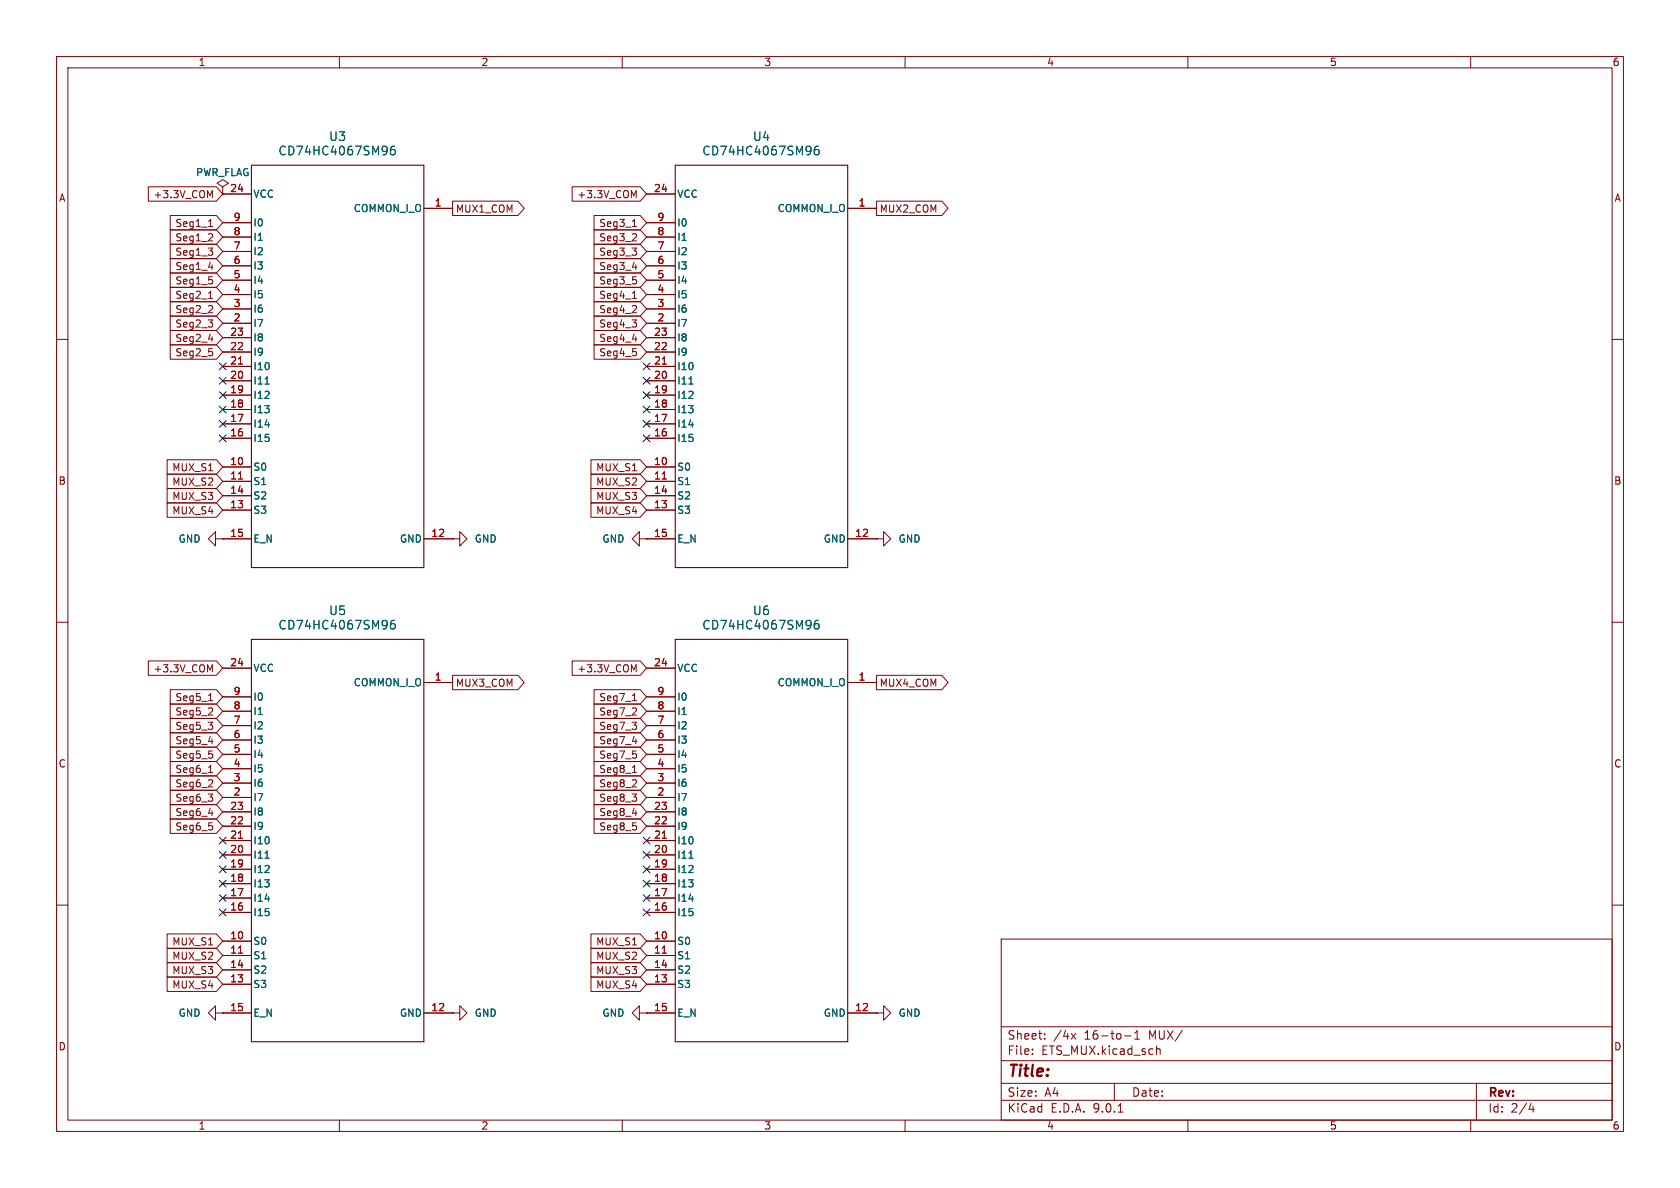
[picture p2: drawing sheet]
<svg xmlns="http://www.w3.org/2000/svg" width="297mm" height="210mm" viewBox="0 0 297 210" stroke-linecap="round" stroke-linejoin="round" font-family="sans-serif">
<g fill="none" stroke="#840000" stroke-width=".18">
<path d="M10 10h277v190h-277zM12 12h273v186h-273zM60 10v2M110 10v2M160 10v2M210 10v2M260 10v2M26.2 33h12.1l1.1 1.3-1.1 1.3h-12.1zM30.1 38.1h8.2l1.1 1.3-1.1 1.2h-8.2zM37.1 34.6l.4-.9v1.3M39.4 33l1-.6-1-.6-1 .6 1 .6v1.3M39.4 34.3h.1"/>
<path d="M39.4 34.3h5M39.4 39.4h5M74.9 36.8h5.1M80 35.6h11.6l1.1 1.2-1.1 1.3h-11.6zM101.2 33h12l1.1 1.3-1.1 1.3h-12zM105 38.1h8.2l1.1 1.3-1.1 1.2h-8.2zM112 34.6l.5-.9v1.3M114.3 34.3h5.1M114.3 39.4h5.1M149.9 36.8h5M154.9 35.6h11.6l1.1 1.2-1.1 1.3h-11.6zM30.1 48.3h8.2l1.1 1.2-1.1 1.3h-8.2z"/>
<path d="M30.1 43.2h8.2l1.1 1.3-1.1 1.2h-8.2zM30.1 53.3h8.2l1.1 1.3-1.1 1.3h-8.2zM30.1 40.6h8.2l1.1 1.3-1.1 1.3h-8.2zM30.1 50.8h8.2l1.1 1.3-1.1 1.2h-8.2zM30.1 58.4h8.2l1.1 1.3-1.1 1.3h-8.2zM30.1 55.9h8.2l1.1 1.3-1.1 1.2h-8.2zM30.1 45.7h8.2l1.1 1.3-1.1 1.3h-8.2zM36.8 56.6h.8l-.4 .4M36.8 43.9h.8l-.4 .4M36.9 52.7h.7M36.9 59.9h.8M36.9 40h.7"/>
<path d="M36.9 47.2h.8M37.5 54.1l.1 .2-.1 .3-.7 .7h.8M37.5 41.4l.1 .2-.1 .3-.7 .7h.8M37.5 57.2v.5M37.5 49.5v.6M37.5 44.5v.5M39.4 41.9h5M39.4 44.5h5M39.4 47h5M39.4 49.5h5M39.4 52.1h5M39.4 54.6h5"/>
<path d="M39.4 57.2h5M39.4 59.7h5M105 45.7h8.2l1.1 1.3-1.1 1.3h-8.2zM105 40.6h8.2l1.1 1.3-1.1 1.3h-8.2zM105 48.3h8.2l1.1 1.2-1.1 1.3h-8.2zM105 43.2h8.2l1.1 1.3-1.1 1.2h-8.2zM105 55.9h8.2l1.1 1.3-1.1 1.2h-8.2zM105 58.4h8.2l1.1 1.3-1.1 1.3h-8.2zM105 50.8h8.2l1.1 1.3-1.1 1.2h-8.2zM105 53.3h8.2l1.1 1.3-1.1 1.3h-8.2zM111.7 43.9h.8l-.4 .4M111.7 56.6h.8l-.4 .4"/>
<path d="M111.8 52.7h.7M111.8 40h.7M111.8 47.2h.8M111.8 59.9h.8M112.4 41.4l.1 .2v.3l-.8 .7h.8M112.4 54.1l.1 .2v.3l-.8 .7h.8M112.5 44.5v.5M112.5 49.5v.6M112.5 57.2v.5M114.3 41.9h5.1M114.3 44.5h5.1M114.3 47h5.1"/>
<path d="M114.3 49.5h5.1M114.3 52.1h5.1M114.3 54.6h5.1M114.3 57.2h5.1M114.3 59.7h5.1M10 60h2M30.1 61h8.2l1.1 1.2-1.1 1.3h-8.2zM37.5 62.2l.1 .2-.1 .4M39.4 62.2h5M39.4 64.8h5M39.4 67.3h5M39.4 69.9h5"/>
<path d="M39.4 72.4h5M39.4 74.9h5M39.4 77.5h5M105 61h8.2l1.1 1.2-1.1 1.3h-8.2zM112.5 62.2v.6M114.3 62.2h5.1M114.3 64.8h5.1M114.3 67.3h5.1M114.3 69.9h5.1M114.3 72.4h5.1M114.3 74.9h5.1M114.3 77.5h5.1"/>
<path d="M285 60h2M29.5 81.3h8.8l1.1 1.3-1.1 1.2h-8.8zM29.5 86.4h8.8l1.1 1.2-1.1 1.3h-8.8zM29.5 83.8h8.8l1.1 1.3-1.1 1.3h-8.8zM29.5 88.9h8.8l1.1 1.3-1.1 1.2h-8.8zM38.1 95.3v-1.3l-1.3 1.3 1.3 1.2v-1.2h1.3M39.4 95.3h.1M39.4 82.6h5M39.4 85.1h5M39.4 87.6h5M39.4 90.2h5M39.4 95.3h5"/>
<path d="M74.9 95.3h5.1M80 95.3h1.3v-1.3l1.2 1.3-1.2 1.2v-1.2M80 95.3h.1M104.5 81.3h8.7l1.1 1.3-1.1 1.2h-8.7zM104.5 88.9h8.7l1.1 1.3-1.1 1.2h-8.7zM104.5 83.8h8.7l1.1 1.3-1.1 1.3h-8.7zM104.5 86.4h8.7l1.1 1.2-1.1 1.3h-8.7zM113 95.3v-1.3l-1.2 1.3 1.2 1.2v-1.2h1.3M114.3 95.3h.1M114.3 82.6h5.1M114.3 85.1h5.1M114.3 87.6h5.1"/>
<path d="M114.3 90.2h5.1M114.3 95.3h5.1M149.9 95.3h5M154.9 95.3h1.3v-1.3l1.3 1.3-1.3 1.2v-1.2M154.9 95.3h.1M10 110h2M26.2 116.8h12.1l1.1 1.3-1.1 1.3h-12.1zM37.1 118.4l.4-.9v1.3M39.4 118.1h5M80 119.4h11.6l1.1 1.3-1.1 1.2h-11.6zM101.2 116.8h12l1.1 1.3-1.1 1.3h-12zM112 118.4l.5-.9v1.3"/>
<path d="M114.3 118.1h5.1M154.9 119.4h11.6l1.1 1.3-1.1 1.2h-11.6zM285 110h2M30.1 139.7h8.2l1.1 1.3-1.1 1.2h-8.2zM30.1 137.2h8.2l1.1 1.2-1.1 1.3h-8.2zM30.1 134.6h8.2l1.1 1.3-1.1 1.3h-8.2zM30.1 132.1h8.2l1.1 1.3-1.1 1.2h-8.2zM30.1 121.9h8.2l1.1 1.3-1.1 1.3h-8.2zM30.1 129.5h8.2l1.1 1.3-1.1 1.3h-8.2zM30.1 124.5h8.2l1.1 1.2-1.1 1.3h-8.2zM30.1 127h8.2l1.1 1.3-1.1 1.2h-8.2zM36.8 127.7h.8l-.4 .5"/>
<path d="M36.9 136.6h.7M36.9 131.1h.8M36.9 123.9h.7M37.5 137.9l.1 .2-.1 .3-.7 .7h.8M37.5 125.2l.1 .2-.1 .3-.7 .7h.8M37.5 128.3v.5M37.5 133.4v.5M39.4 123.2h5M39.4 125.7h5M39.4 128.3h5M39.4 130.8h5M39.4 133.4h5"/>
<path d="M39.4 135.9h5M39.4 138.4h5M74.9 120.7h5.1M105 137.2h8.2l1.1 1.2-1.1 1.3h-8.2zM105 134.6h8.2l1.1 1.3-1.1 1.3h-8.2zM105 139.7h8.2l1.1 1.3-1.1 1.2h-8.2zM105 129.5h8.2l1.1 1.3-1.1 1.3h-8.2zM105 127h8.2l1.1 1.3-1.1 1.2h-8.2zM105 132.1h8.2l1.1 1.3-1.1 1.2h-8.2zM105 124.5h8.2l1.1 1.2-1.1 1.3h-8.2zM105 121.9h8.2l1.1 1.3-1.1 1.3h-8.2zM111.7 127.7h.8l-.4 .5"/>
<path d="M111.8 136.6h.7M111.8 131.1h.8M111.8 123.9h.7M112.4 137.9l.1 .2v.3l-.8 .7h.8M112.4 125.2l.1 .2v.3l-.8 .7h.8M112.5 128.3v.5M112.5 133.4v.5M114.3 123.2h5.1M114.3 125.7h5.1M114.3 128.3h5.1M114.3 130.8h5.1M114.3 133.4h5.1"/>
<path d="M114.3 135.9h5.1M114.3 138.4h5.1M149.9 120.7h5M30.1 142.2h8.2l1.1 1.3-1.1 1.3h-8.2zM30.1 144.8h8.2l1.1 1.3-1.1 1.2h-8.2zM36.8 140.4h.8l-.4 .5M36.9 143.8h.8M37.5 141v.5M37.5 146.1v.5M39.4 141h5M39.4 143.5h5M39.4 146.1h5"/>
<path d="M39.4 148.6h5M39.4 151.1h5M39.4 153.7h5M39.4 156.2h5M39.4 158.8h5M105 144.8h8.2l1.1 1.3-1.1 1.2h-8.2zM105 142.2h8.2l1.1 1.3-1.1 1.3h-8.2zM111.7 140.4h.8l-.4 .5M111.8 143.8h.8M112.5 141v.5M112.5 146.1v.5M114.3 141h5.1"/>
<path d="M114.3 143.5h5.1M114.3 146.1h5.1M114.3 148.6h5.1M114.3 151.1h5.1M114.3 153.7h5.1M114.3 156.2h5.1M114.3 158.8h5.1M10 160h2M29.5 172.7h8.8l1.1 1.3-1.1 1.3h-8.8zM29.5 167.6h8.8l1.1 1.3-1.1 1.3h-8.8zM29.5 165.1h8.8l1.1 1.3-1.1 1.2h-8.8zM29.5 170.2h8.8l1.1 1.3-1.1 1.2h-8.8z"/>
<path d="M38.1 179.1v-1.3l-1.3 1.3 1.3 1.2v-1.2h1.3M39.4 179.1h.1M39.4 161.3h5M39.4 166.4h5M39.4 168.9h5M39.4 171.5h5M39.4 174h5M39.4 179.1h5M74.9 179.1h5.1M80 179.1h1.3v-1.3l1.2 1.3-1.2 1.2v-1.2M80 179.1h.1M104.5 167.6h8.7l1.1 1.3-1.1 1.3h-8.7z"/>
<path d="M104.5 165.1h8.7l1.1 1.3-1.1 1.2h-8.7zM104.5 172.7h8.7l1.1 1.3-1.1 1.3h-8.7zM104.5 170.2h8.7l1.1 1.3-1.1 1.2h-8.7zM113 179.1v-1.3l-1.2 1.3 1.2 1.2v-1.2h1.3M114.3 179.1h.1M114.3 161.3h5.1M114.3 166.4h5.1M114.3 168.9h5.1M114.3 171.5h5.1M114.3 174h5.1M114.3 179.1h5.1M149.9 179.1h5"/>
<path d="M154.9 179.1h1.3v-1.3l1.3 1.3-1.3 1.2v-1.2M154.9 179.1h.1M177 166h108v32h-108zM285 160h2M60 198v2M110 198v2M160 198v2M177 194.5h108M177 191.5h108M177 187.5h108M177 181.5h108M182.5 186.3v.1"/>
<path d="M182.5 185.5v.1M184.7 183.6v.1M184.7 182.8v.1M189.4 182.7l.8 1M190.2 182.7l-.8 1M197 191.5v3M197.7 196.6h.8M198.8 183.1h1.2M200.6 183.7h.9M200.6 182.6l.4-.4v1.5M204.5 184.9v1.5M204.5 185.5l.2-.1 .3 .1 .1 .9"/>
<path d="M210 198v2M260 198v2M261 191.5v6.5M270.7 195l-.4 1.1h.9M271 195.6v1"/>
</g>
<path d="M44.4 29.2h30.5v71.1h-30.5zM119.4 29.2h30.5v71.1h-30.5zM44.4 113h30.5v71.2h-30.5zM119.4 113h30.5v71.2h-30.5z" fill="none" stroke="#840000" stroke-width=".2"/>
<path d="M42.2 64.4h.7M117.1 64.4h.7M42.2 84.7h.7M117.1 84.7h.7M42.2 148.2h.7M117.1 148.2h.7M42.2 168.5h.7M117.1 168.5h.7" fill="none" stroke="#a90000" stroke-width=".18"/>
<path d="M69.7 25.8a.6 .6 0 0 0-.7 .7v.6l.2 .2 .4 .1 .2-.2 .1-.5-.2-.2-.4-.1-.3 .3M144.7 25.8a.6 .6 0 0 0-.8 .7v.6l.2 .2 .4 .1 .2-.2 .1-.5-.1-.2-.5-.1-.3 .3M46.9 67.9h.7M121.8 67.9h.7M69.7 109.7a.6 .6 0 0 0-.7 .6v.6l.2 .2 .4 .1 .2-.2 .1-.5-.2-.2-.4-.1-.3 .3M144.7 109.7a.6 .6 0 0 0-.8 .6v.6l.2 .2 .4 .1 .2-.2 .1-.5-.1-.2-.5-.1-.3 .3M46.9 151.7h.7M121.8 151.7h.7" fill="none" stroke="#006464" stroke-width=".18"/>
<g fill="none" stroke="#000084" stroke-width=".18">
<path d="M38.8 74.3l1.2 1.2M38.8 71.8l1.2 1.2M38.8 76.9l1.2 1.2M38.8 69.2l1.2 1.3M38.8 66.7l1.2 1.2M38.8 64.2l1.2 1.2M40 74.3l-1.2 1.2M40 71.8l-1.2 1.2M40 76.9l-1.2 1.2M40 69.2l-1.2 1.3M40 66.7l-1.2 1.2M40 64.2l-1.2 1.2"/>
<path d="M113.7 76.9l1.2 1.2M113.7 74.3l1.2 1.2M113.7 66.7l1.2 1.2M113.7 64.2l1.2 1.2M113.7 71.8l1.2 1.2M113.7 69.2l1.2 1.3M114.9 76.9l-1.2 1.2M114.9 74.3l-1.2 1.2M114.9 66.7l-1.2 1.2M114.9 64.2l-1.2 1.2M114.9 71.8l-1.2 1.2M114.9 69.2l-1.2 1.3"/>
<path d="M38.8 150.5l1.2 1.2M38.8 153.1l1.2 1.2M38.8 158.1l1.2 1.3M38.8 155.6l1.2 1.2M38.8 148l1.2 1.2M40 150.5l-1.2 1.2M40 153.1l-1.2 1.2M40 158.1l-1.2 1.3M40 155.6l-1.2 1.2M40 148l-1.2 1.2M113.7 148l1.2 1.2M113.7 153.1l1.2 1.2"/>
<path d="M113.7 158.1l1.2 1.3M113.7 155.6l1.2 1.2M113.7 150.5l1.2 1.2M114.9 148l-1.2 1.2M114.9 153.1l-1.2 1.2M114.9 158.1l-1.2 1.3M114.9 155.6l-1.2 1.2M114.9 150.5l-1.2 1.2M38.8 160.7l1.2 1.2M40 160.7l-1.2 1.2M113.7 160.7l1.2 1.2M114.9 160.7l-1.2 1.2"/>
</g>
<text font-size="2.8" fill="#840000" x="178" y="190.9">Title:</text>
<g font-size="2.1" fill="#006464">
<text x="49.1" y="27.7">CD74HC4067SM96</text>
<text x="58.1" y="25.1">U3</text>
<text x="124.1" y="27.7">CD74HC4067SM96</text>
<text x="133" y="25.1">U4</text>
<text x="49.1" y="111.5">CD74HC4067SM96</text>
<text x="58.1" y="108.9">U5</text>
<text x="124.1" y="111.5">CD74HC4067SM96</text>
<text x="133" y="108.9">U6</text>
</g>
<g font-size="2.1" fill="#840000">
<text x="178" y="184">Sheet:</text>
<text x="186.2" y="184">/4x</text>
<text x="191.7" y="184">16-to-1</text>
<text x="203.3" y="184">MUX/</text>
<text x="178" y="186.7">File:</text>
<text x="184.1" y="186.7">ETS_MUX.kicad_sch</text>
<text x="178" y="196.9">KiCad</text>
<text x="178" y="194.1">Size:</text>
<text x="184.7" y="194.1">A4</text>
<text x="185.7" y="196.9">E.D.A.</text>
<text x="193.3" y="196.9">9.0.1</text>
<text x="200" y="194.1">Date:</text>
<text x="263" y="194.3">Rev:</text>
<text x="263" y="196.9">Id:</text>
<text x="267.1" y="196.9">2/4</text>
</g>
<g font-size="1.8" fill="#840000">
<text x="35" y="11.9">1</text>
<text x="85" y="11.9">2</text>
<text x="135" y="11.9">3</text>
<text x="185" y="11.9">4</text>
<text x="235" y="11.9">5</text>
<text x="285" y="11.9">6</text>
<text x="10.3" y="35.9">A</text>
<text x="27" y="35.2">+3.3V_COM</text>
<text x="102" y="35.2">+3.3V_COM</text>
<text x="285.3" y="35.9">A</text>
<text x="30.9" y="40.3">Seg1_1</text>
<text x="80.5" y="37.8">MUX1_COM</text>
<text x="105.8" y="40.3">Seg3_1</text>
<text x="155.4" y="37.8">MUX2_COM</text>
<text x="30.9" y="45.4">Seg1_3</text>
<text x="30.9" y="42.9">Seg1_2</text>
<text x="30.9" y="47.9">Seg1_4</text>
<text x="105.8" y="47.9">Seg3_4</text>
<text x="105.8" y="42.9">Seg3_2</text>
<text x="105.8" y="45.4">Seg3_3</text>
<text x="30.9" y="53">Seg2_1</text>
<text x="30.9" y="50.5">Seg1_5</text>
<text x="105.8" y="53">Seg4_1</text>
<text x="105.8" y="50.5">Seg3_5</text>
<text x="30.9" y="55.6">Seg2_2</text>
<text x="30.9" y="58.1">Seg2_3</text>
<text x="105.8" y="58.1">Seg4_3</text>
<text x="105.8" y="55.6">Seg4_2</text>
<text x="30.9" y="63.2">Seg2_5</text>
<text x="30.9" y="60.7">Seg2_4</text>
<text x="105.8" y="60.6">Seg4_4</text>
<text x="105.8" y="63.2">Seg4_5</text>
<text x="30.4" y="83.5">MUX_S1</text>
<text x="105.3" y="83.5">MUX_S1</text>
<text x="10.3" y="85.9">B</text>
<text x="30.4" y="88.6">MUX_S3</text>
<text x="30.4" y="86">MUX_S2</text>
<text x="105.3" y="86">MUX_S2</text>
<text x="105.3" y="88.6">MUX_S3</text>
<text x="285.3" y="85.9">B</text>
<text x="30.4" y="91.1">MUX_S4</text>
<text x="105.3" y="91.1">MUX_S4</text>
<text x="27" y="119.1">+3.3V_COM</text>
<text x="102" y="119.1">+3.3V_COM</text>
<text x="30.9" y="124.1">Seg5_1</text>
<text x="80.5" y="121.6">MUX3_COM</text>
<text x="105.8" y="124.1">Seg7_1</text>
<text x="155.4" y="121.6">MUX4_COM</text>
<text x="30.9" y="131.8">Seg5_4</text>
<text x="30.9" y="126.7">Seg5_2</text>
<text x="30.9" y="129.2">Seg5_3</text>
<text x="105.8" y="131.8">Seg7_4</text>
<text x="105.8" y="129.2">Seg7_3</text>
<text x="105.8" y="126.7">Seg7_2</text>
<text x="10.3" y="135.9">C</text>
<text x="30.9" y="136.8">Seg6_1</text>
<text x="30.9" y="134.3">Seg5_5</text>
<text x="105.8" y="136.8">Seg8_1</text>
<text x="105.8" y="134.3">Seg7_5</text>
<text x="285.3" y="135.9">C</text>
<text x="30.9" y="141.9">Seg6_3</text>
<text x="30.9" y="139.4">Seg6_2</text>
<text x="105.8" y="139.4">Seg8_2</text>
<text x="105.8" y="141.9">Seg8_3</text>
<text x="30.9" y="144.5">Seg6_4</text>
<text x="30.9" y="147">Seg6_5</text>
<text x="105.8" y="147">Seg8_5</text>
<text x="105.8" y="144.5">Seg8_4</text>
<text x="30.4" y="167.3">MUX_S1</text>
<text x="105.3" y="167.3">MUX_S1</text>
<text x="30.4" y="169.9">MUX_S2</text>
<text x="30.4" y="172.4">MUX_S3</text>
<text x="105.3" y="169.9">MUX_S2</text>
<text x="105.3" y="172.4">MUX_S3</text>
<text x="30.4" y="174.9">MUX_S4</text>
<text x="105.3" y="174.9">MUX_S4</text>
<text x="10.3" y="185.9">D</text>
<text x="285.3" y="185.9">D</text>
<text x="35" y="199.9">1</text>
<text x="85" y="199.9">2</text>
<text x="135" y="199.9">3</text>
<text x="185" y="199.9">4</text>
<text x="235" y="199.9">5</text>
<text x="285" y="199.9">6</text>
</g>
<g font-size="1.8" fill="#006464">
<text x="34.6" y="31.3">PWR_FLAG</text>
<text x="44.7" y="35.2">VCC</text>
<text x="119.6" y="35.2">VCC</text>
<text x="44.7" y="40.2">I0</text>
<text x="62.4" y="37.7">COMMON_I_O</text>
<text x="119.6" y="40.2">I0</text>
<text x="137.4" y="37.7">COMMON_I_O</text>
<text x="44.7" y="42.8">I1</text>
<text x="44.7" y="45.3">I2</text>
<text x="44.7" y="47.9">I3</text>
<text x="119.6" y="42.8">I1</text>
<text x="119.6" y="45.3">I2</text>
<text x="119.6" y="47.9">I3</text>
<text x="44.7" y="50.4">I4</text>
<text x="44.7" y="52.9">I5</text>
<text x="119.6" y="50.4">I4</text>
<text x="119.6" y="52.9">I5</text>
<text x="44.7" y="55.5">I6</text>
<text x="44.7" y="58">I7</text>
<text x="119.6" y="55.5">I6</text>
<text x="119.6" y="58">I7</text>
<text x="44.7" y="60.6">I8</text>
<text x="44.7" y="63.1">I9</text>
<text x="44.7" y="65.6">I10</text>
<text x="119.6" y="60.6">I8</text>
<text x="119.6" y="63.1">I9</text>
<text x="119.6" y="65.6">I10</text>
<text x="44.7" y="68.2">I11</text>
<text x="44.7" y="70.7">I12</text>
<text x="119.6" y="68.2">I11</text>
<text x="119.6" y="70.7">I12</text>
<text x="44.7" y="73.3">I13</text>
<text x="44.7" y="75.8">I14</text>
<text x="119.6" y="73.3">I13</text>
<text x="119.6" y="75.8">I14</text>
<text x="44.7" y="78.3">I15</text>
<text x="44.7" y="83.4">S0</text>
<text x="119.6" y="78.3">I15</text>
<text x="119.6" y="83.4">S0</text>
<text x="44.7" y="86">S1</text>
<text x="44.7" y="88.5">S2</text>
<text x="119.6" y="86">S1</text>
<text x="119.6" y="88.5">S2</text>
<text x="44.7" y="91">S3</text>
<text x="119.6" y="91">S3</text>
<text x="31.5" y="96.1">GND</text>
<text x="44.7" y="96.1">E_N</text>
<text x="70.6" y="96.1">GND</text>
<text x="83.8" y="96.1">GND</text>
<text x="106.4" y="96.1">GND</text>
<text x="119.6" y="96.1">E_N</text>
<text x="145.5" y="96.1">GND</text>
<text x="158.8" y="96.1">GND</text>
<text x="44.7" y="119">VCC</text>
<text x="119.6" y="119">VCC</text>
<text x="44.7" y="124.1">I0</text>
<text x="62.4" y="121.5">COMMON_I_O</text>
<text x="119.6" y="124.1">I0</text>
<text x="137.4" y="121.5">COMMON_I_O</text>
<text x="44.7" y="126.6">I1</text>
<text x="44.7" y="129.1">I2</text>
<text x="44.7" y="131.7">I3</text>
<text x="119.6" y="126.6">I1</text>
<text x="119.6" y="129.1">I2</text>
<text x="119.6" y="131.7">I3</text>
<text x="44.7" y="134.2">I4</text>
<text x="44.7" y="136.8">I5</text>
<text x="119.6" y="134.2">I4</text>
<text x="119.6" y="136.8">I5</text>
<text x="44.7" y="139.3">I6</text>
<text x="44.7" y="141.8">I7</text>
<text x="119.6" y="139.3">I6</text>
<text x="119.6" y="141.8">I7</text>
<text x="44.7" y="144.4">I8</text>
<text x="44.7" y="146.9">I9</text>
<text x="44.7" y="149.5">I10</text>
<text x="119.6" y="144.4">I8</text>
<text x="119.6" y="146.9">I9</text>
<text x="119.6" y="149.5">I10</text>
<text x="44.7" y="152">I11</text>
<text x="44.7" y="154.5">I12</text>
<text x="119.6" y="152">I11</text>
<text x="119.6" y="154.5">I12</text>
<text x="44.7" y="157.1">I13</text>
<text x="44.7" y="159.6">I14</text>
<text x="119.6" y="157.1">I13</text>
<text x="119.6" y="159.6">I14</text>
<text x="44.7" y="162.2">I15</text>
<text x="44.7" y="167.2">S0</text>
<text x="119.6" y="162.2">I15</text>
<text x="119.6" y="167.2">S0</text>
<text x="44.7" y="169.8">S1</text>
<text x="44.7" y="172.3">S2</text>
<text x="119.6" y="169.8">S1</text>
<text x="119.6" y="172.3">S2</text>
<text x="31.5" y="179.9">GND</text>
<text x="44.7" y="174.9">S3</text>
<text x="44.7" y="179.9">E_N</text>
<text x="70.6" y="179.9">GND</text>
<text x="83.8" y="179.9">GND</text>
<text x="106.4" y="179.9">GND</text>
<text x="119.6" y="174.9">S3</text>
<text x="119.6" y="179.9">E_N</text>
<text x="145.5" y="179.9">GND</text>
<text x="158.8" y="179.9">GND</text>
</g>
<g font-size="1.8" fill="#a90000">
<text x="40.6" y="34">24</text>
<text x="115.5" y="34">24</text>
<text x="41.2" y="39.1">9</text>
<text x="41.2" y="41.7">8</text>
<text x="76.8" y="36.6">1</text>
<text x="116.1" y="39.1">9</text>
<text x="116.1" y="41.7">8</text>
<text x="151.7" y="36.6">1</text>
<text x="41.2" y="44.2">7</text>
<text x="41.2" y="46.7">6</text>
<text x="116.1" y="44.2">7</text>
<text x="116.1" y="46.7">6</text>
<text x="41.2" y="49.3">5</text>
<text x="41.2" y="51.8">4</text>
<text x="116.1" y="49.3">5</text>
<text x="116.1" y="51.8">4</text>
<text x="40.6" y="59.4">23</text>
<text x="41.2" y="54.4">3</text>
<text x="41.2" y="56.9">2</text>
<text x="115.5" y="59.4">23</text>
<text x="116.1" y="54.4">3</text>
<text x="116.1" y="56.9">2</text>
<text x="40.6" y="62">22</text>
<text x="40.6" y="64.5">21</text>
<text x="115.5" y="62">22</text>
<text x="115.5" y="64.5">21</text>
<text x="40.6" y="67.1">20</text>
<text x="40.6" y="69.6">19</text>
<text x="115.5" y="67.1">20</text>
<text x="115.5" y="69.6">19</text>
<text x="40.6" y="72.1">18</text>
<text x="40.6" y="74.7">17</text>
<text x="40.6" y="77.2">16</text>
<text x="115.5" y="72.1">18</text>
<text x="115.5" y="74.7">17</text>
<text x="115.5" y="77.2">16</text>
<text x="40.6" y="82.3">10</text>
<text x="115.5" y="82.3">10</text>
<text x="40.6" y="84.8">11</text>
<text x="40.6" y="87.4">14</text>
<text x="40.6" y="89.9">13</text>
<text x="115.5" y="84.8">11</text>
<text x="115.5" y="87.4">14</text>
<text x="115.5" y="89.9">13</text>
<text x="40.6" y="95">15</text>
<text x="76.2" y="95">12</text>
<text x="115.5" y="95">15</text>
<text x="151.1" y="95">12</text>
<text x="40.6" y="117.9">24</text>
<text x="115.5" y="117.9">24</text>
<text x="41.2" y="122.9">9</text>
<text x="41.2" y="125.5">8</text>
<text x="76.8" y="120.4">1</text>
<text x="116.1" y="122.9">9</text>
<text x="116.1" y="125.5">8</text>
<text x="151.7" y="120.4">1</text>
<text x="41.2" y="128">7</text>
<text x="41.2" y="130.6">6</text>
<text x="116.1" y="128">7</text>
<text x="116.1" y="130.6">6</text>
<text x="41.2" y="133.1">5</text>
<text x="41.2" y="135.6">4</text>
<text x="116.1" y="133.1">5</text>
<text x="116.1" y="135.6">4</text>
<text x="40.6" y="143.3">23</text>
<text x="41.2" y="138.2">3</text>
<text x="41.2" y="140.7">2</text>
<text x="115.5" y="143.3">23</text>
<text x="116.1" y="138.2">3</text>
<text x="116.1" y="140.7">2</text>
<text x="40.6" y="145.8">22</text>
<text x="40.6" y="148.3">21</text>
<text x="115.5" y="145.8">22</text>
<text x="115.5" y="148.3">21</text>
<text x="40.6" y="150.9">20</text>
<text x="40.6" y="153.4">19</text>
<text x="40.6" y="156">18</text>
<text x="115.5" y="150.9">20</text>
<text x="115.5" y="153.4">19</text>
<text x="115.5" y="156">18</text>
<text x="40.6" y="158.5">17</text>
<text x="40.6" y="161">16</text>
<text x="115.5" y="158.5">17</text>
<text x="115.5" y="161">16</text>
<text x="40.6" y="166.1">10</text>
<text x="115.5" y="166.1">10</text>
<text x="40.6" y="168.7">11</text>
<text x="40.6" y="171.2">14</text>
<text x="40.6" y="173.7">13</text>
<text x="115.5" y="168.7">11</text>
<text x="115.5" y="171.2">14</text>
<text x="115.5" y="173.7">13</text>
<text x="40.6" y="178.8">15</text>
<text x="76.2" y="178.8">12</text>
<text x="115.5" y="178.8">15</text>
<text x="151.1" y="178.8">12</text>
</g>
</svg>
